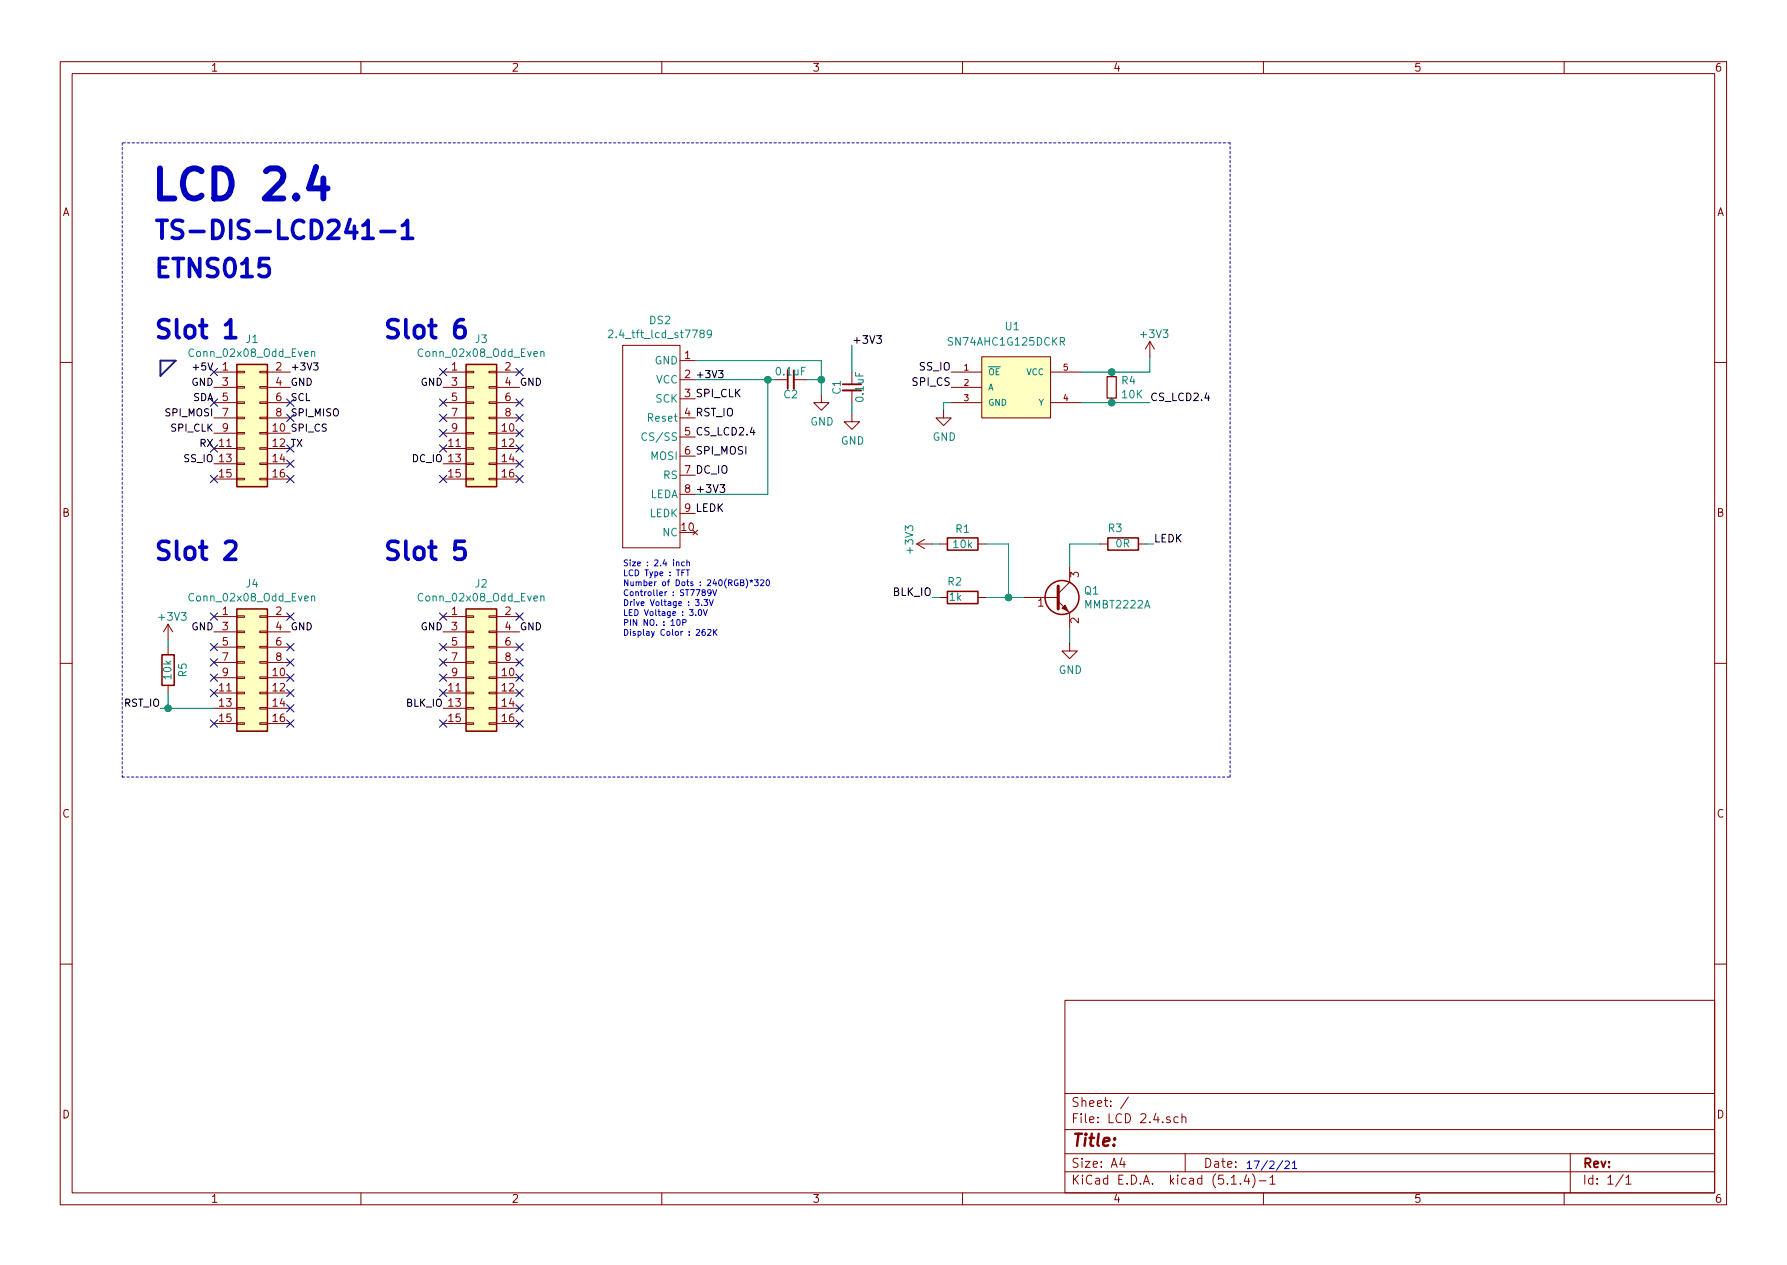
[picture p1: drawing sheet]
<svg xmlns="http://www.w3.org/2000/svg" width="297mm" height="210mm" viewBox="0 0 297 210" stroke-linecap="round" stroke-linejoin="round" font-family="sans-serif">
<g fill="none" stroke="#840000" stroke-width=".17">
<path d="M10 10.3h277v189.9h-277zM12 12.2h273v186.1h-273zM60 10.3v1.9M110 10.3v1.9M160 10.3v1.9M210 10.3v1.9M260 10.3v1.9M103.5 57.4h9.5v33.7h-9.5zM113 59.9h2.6M163.2 59.3h11.4v10.2h-11.4zM191.1 56.8l-.7 1.2M191.1 56.8v2.5"/>
<path d="M191.1 56.8l.8 1.2M10 60.2h2M35.6 61.8h3.8M35.6 64.4h3.8M35.6 66.9h3.8M35.6 72h3.8M35.6 74.5h3.8M35.6 77.1h3.8M35.6 79.6h3.8M35.6 69.5h3.8M39.4 74.4h1.2v.3h-1.2zM39.4 77h1.2v.2h-1.2z"/>
<path d="M39.4 79.5h1.2v.3h-1.2zM39.4 71.9h1.2v.2h-1.2zM39.4 66.8h1.2v.3h-1.2zM39.4 64.3h1.2v.2h-1.2zM39.4 61.7h1.2v.3h-1.2zM39.4 69.3h1.2v.3h-1.2zM43.2 74.4h1.2v.3h-1.2zM43.2 77h1.2v.2h-1.2zM43.2 79.5h1.2v.3h-1.2zM43.2 71.9h1.2v.2h-1.2zM43.2 66.8h1.2v.3h-1.2zM43.2 64.3h1.2v.2h-1.2z"/>
<path d="M43.2 61.7h1.2v.3h-1.2zM43.2 69.3h1.2v.3h-1.2zM44.4 61.8h3.9M44.4 64.4h3.9M44.4 66.9h3.9M44.4 72h3.9M44.4 74.5h3.9M44.4 77.1h3.9M44.4 79.6h3.9M44.4 69.5h3.9M73.7 61.8h3.8M73.7 64.4h3.8"/>
<path d="M73.7 66.9h3.8M73.7 72h3.8M73.7 74.5h3.8M73.7 77.1h3.8M73.7 79.6h3.8M73.7 69.5h3.8M77.5 74.4h1.2v.3h-1.2zM77.5 77h1.2v.2h-1.2zM77.5 79.5h1.2v.3h-1.2zM77.5 71.9h1.2v.2h-1.2zM77.5 66.8h1.2v.3h-1.2zM77.5 64.3h1.2v.2h-1.2z"/>
<path d="M77.5 61.7h1.2v.3h-1.2zM77.5 69.3h1.2v.3h-1.2zM81.3 74.4h1.2v.3h-1.2zM81.3 77h1.2v.2h-1.2zM81.3 79.5h1.2v.3h-1.2zM81.3 71.9h1.2v.2h-1.2zM81.3 66.8h1.2v.3h-1.2zM81.3 64.3h1.2v.2h-1.2zM81.3 61.7h1.2v.3h-1.2zM81.3 69.3h1.2v.3h-1.2zM82.5 61.8h3.9M82.5 64.4h3.9"/>
<path d="M82.5 66.9h3.9M82.5 72h3.9M82.5 74.5h3.9M82.5 77.1h3.9M82.5 79.6h3.9M82.5 69.5h3.9M113 63.1h2.6M113 69.5h2.6M113 66.3h2.6M113 72.6h2.6M113 75.8h2.6M113 79h2.6"/>
<path d="M128.9 63.1h2M132 63.1h2M136.5 65.7v1.2h1.3l-1.3 1.3-1.2-1.3h1.2M141.6 68.8v1.3h1.3l-1.3 1.3-1.3-1.3h1.3M141.6 61.8v2.1M141.6 64.9v2M156.8 68.2v1.3h1.3l-1.3 1.2-1.2-1.2h1.2M158.1 61.8h5.1M158.1 64.4h5.1M158.1 66.9h5.1M174.6 61.8h5.1M174.6 66.9h5.1"/>
<path d="M184.8 61.8v.8M184.8 66.2v.7M285 60.2h2M113 82.2h2.6M113 85.3h2.6M115.2 88.1l.8 .8M116 88.1l-.8 .8M152.4 90.4l1.3 .8M152.4 90.4h2.5M153.7 89.7l-1.3 .7M156.2 90.4h1.3M156.2 99.3h1.3"/>
<path d="M162.6 90.4h1.2M162.6 99.3h1.2M170.2 99.3h5.7M175.9 99.9l1.9 1.9v2.6M177.8 94.2v2.6l-1.9 1.9M182.9 90.4h1.2M189.2 90.4h1.3M10 110.3h2M27.9 103.8l-.7 1.2M27.9 103.8v2.5M27.9 107.6v1.2M27.9 113.9v1.3"/>
<path d="M27.9 103.8l.8 1.2M35.6 102.5h3.8M35.6 112.6h3.8M35.6 115.2h3.8M35.6 117.7h3.8M35.6 105h3.8M35.6 107.6h3.8M35.6 110.1h3.8M39.4 115.1h1.2v.2h-1.2zM39.4 117.6h1.2v.3h-1.2zM39.4 112.5h1.2v.3h-1.2zM39.4 107.4h1.2v.3h-1.2z"/>
<path d="M39.4 104.9h1.2v.3h-1.2zM39.4 102.4h1.2v.2h-1.2zM39.4 110h1.2v.2h-1.2zM43.2 115.1h1.2v.2h-1.2zM43.2 117.6h1.2v.3h-1.2zM43.2 112.5h1.2v.3h-1.2zM43.2 107.4h1.2v.3h-1.2zM43.2 104.9h1.2v.3h-1.2zM43.2 102.4h1.2v.2h-1.2zM43.2 110h1.2v.2h-1.2zM44.4 102.5h3.9M44.4 112.6h3.9"/>
<path d="M44.4 115.2h3.9M44.4 117.7h3.9M44.4 105h3.9M44.4 107.6h3.9M44.4 110.1h3.9M73.7 102.5h3.8M73.7 112.6h3.8M73.7 115.2h3.8M73.7 117.7h3.8M73.7 105h3.8M73.7 107.6h3.8M73.7 110.1h3.8"/>
<path d="M77.5 115.1h1.2v.2h-1.2zM77.5 117.6h1.2v.3h-1.2zM77.5 112.5h1.2v.3h-1.2zM77.5 107.4h1.2v.3h-1.2zM77.5 104.9h1.2v.3h-1.2zM77.5 102.4h1.2v.2h-1.2zM77.5 110h1.2v.2h-1.2zM81.3 115.1h1.2v.2h-1.2zM81.3 117.6h1.2v.3h-1.2zM81.3 112.5h1.2v.3h-1.2zM81.3 107.4h1.2v.3h-1.2zM81.3 104.9h1.2v.3h-1.2z"/>
<path d="M81.3 102.4h1.2v.2h-1.2zM81.3 110h1.2v.2h-1.2zM82.5 102.5h3.9M82.5 112.6h3.9M82.5 115.2h3.9M82.5 117.7h3.9M82.5 105h3.9M82.5 107.6h3.9M82.5 110.1h3.9M177.8 106.9v1.3h1.3l-1.3 1.3-1.3-1.3h1.3M285 110.3h2M35.6 120.3h3.8"/>
<path d="M39.4 120.1h1.2v.3h-1.2zM43.2 120.1h1.2v.3h-1.2zM44.4 120.3h3.9M73.7 120.3h3.8M77.5 120.1h1.2v.3h-1.2zM81.3 120.1h1.2v.3h-1.2zM82.5 120.3h3.9M10 160.2h2M177 166.3h108v32h-108zM285 160.2h2M60 198.3v1.9M110 198.3v1.9"/>
<path d="M160 198.3v1.9M177 194.8h108M177 191.8h108M177 187.8h108M177 181.8h108M186.5 192.5l-.4 1h1M186.8 193v1M187.6 182.3l-1.3 2M195.8 185.7l-.4-.1-.3 .3 .1 .6 .2 .1 .4-.1M196.5 185.7a.37 .37 0 0 1 .6 .1v.8M196.5 185.1v1.5M197 191.8v3"/>
<path d="M204.7 196.8h.8M206.2 196.7v.1M207.2 195.2l-.4 1.1h.9M207.5 195.8v1M208.2 195.1a1.71 1.71 0 0 1 0 2.3M209.3 196.3h1.2M210 198.3v1.9M211.1 195.8l.4-.5v1.5M211.1 196.8h.9M260 198.3v1.9M261 191.8v6.5M269.8 195.2l-1.2 2"/>
<path d="M270.3 195.8l.4-.5v1.5M270.3 196.8h.8"/>
</g>
<path d="M184 62.6h1.5v3.6h-1.5z" fill="none" stroke="#840000" stroke-width=".2"/>
<path d="M132 61.6v3M140.1 64.9h3" fill="none" stroke="#840000" stroke-width=".33"/>
<path d="M130.9 61.6v3M140.1 63.9h3" fill="none" stroke="#840000" stroke-width=".3"/>
<g fill="#ffffc2" stroke="#ffffc2" stroke-width=".17">
<path d="M163.2 59.3h11.4v10.2h-11.4z"/>
<path d="M39.4 101.2h5v20.3h-5z"/>
<path d="M77.5 101.2h5v20.3h-5z"/>
<path d="M77.5 60.6h5v20.3h-5z"/>
<path d="M39.4 60.6h5v20.3h-5z"/>
</g>
<path d="M51.8 58.5a.31 .31 0 0 1 .5 .1v.7M51.8 58.4v.9M89.9 58.5a.31 .31 0 0 1 .5 .1v.7M89.9 58.4v.9M101.2 55l.5-.1 .2 .3-.1 .2-.7 .7h.8M118.3 55.4l-.3 .2h-.2l-.2-.2v-.4l.2-.1 .4 .1a1.1 1.1 0 0 1-.2 1.1h-.3M158.3 56.2l-.4-.1-.3 .3 .1 .3 .6 .2v.3l-.2 .2-.5-.1M107.5 72.1a.51 .51 0 0 0-.6 0 .51 .51 0 0 0-.2 .6l.2 .4 .3 .1 .3-.1M51.8 99.2v-.1a.31 .31 0 0 1 .5 .1v.7M51.8 99.1v.8M89.9 99.2v-.1a.31 .31 0 0 1 .5 .1v.7M89.9 99.1v.8" fill="none" stroke="#008484" stroke-width=".17"/>
<g fill="none" stroke="#840000" stroke-width=".25">
<path d="M39.4 60.6h5v20.3h-5zM77.5 60.6h5v20.3h-5zM157.5 89.4h5.1v2h-5.1zM157.5 98.3h5.1v2h-5.1zM184.1 89.4h5.1v2h-5.1zM26.9 108.8h2.1v5.1h-2.1zM39.4 101.2h5v20.3h-5zM77.5 101.2h5v20.3h-5z"/>
<circle cx="176.5" cy="99.3" r="2.82"/>
</g>
<path d="M175.9 97.4v3.8" fill="none" stroke="#840000" stroke-width=".51"/>
<path d="M176.5 101.1l.5-.5 .5 1z" fill="#840000" stroke="#840000" stroke-width=".17"/>
<path d="M20.3 23.7v105.5M204.5 23.7h-184.2M20.3 129.2h184.2M204.5 129.2v-105.5" fill="none" stroke="#0000c2" stroke-width=".17" stroke-dasharray=".4 .4"/>
<path d="M26.7 59.9h2.5l-2.5 2.6z" fill="none" stroke="#000084" stroke-width=".3"/>
<g fill="none" stroke="#008400" stroke-width=".17">
<path d="M115.6 59.9h20.9v5.8M141.6 57.4v4.4M191.1 59.3v2.5h-11.4M115.6 63.1h13.3M127.6 63.1v19.1h-12M134 63.1h2.5M141.6 66.9v1.9M158.1 66.9h-1.3v1.3M179.7 66.9h11.4M154.9 90.4h1.3M154.9 99.3h1.3M163.8 90.4h3.8v8.9"/>
<path d="M163.8 99.3h6.4M182.9 90.4h-5.1v3.8M190.5 90.4h1.3M26.7 117.7h8.9M27.9 106.3v1.3M27.9 115.2v2.5M177.8 104.4v2.5"/>
</g>
<path d="M145.7 55.8h.8l-.4 .5 .4 .1v.5l-.2 .2-.6-.2M52.1 60.3h.8l-.4 .5h.3l.1 .2-.1 .4-.1 .1-.6-.1M119.4 61.6h.8l-.4 .4 .3 .1 .1 .2-.1 .4-.1 .1-.6-.1M119.7 80.6h.8l-.5 .4 .4 .2v.5l-.2 .1-.5-.1" fill="none" stroke="#000" stroke-width=".17"/>
<path d="M60.3 37.5l.6-.4 .3-.5v3M60.3 39.6h1.7M63.3 38.5h2.3M66.9 37.5l.6-.4 .2-.5v3M66.9 39.6h1.7M37.5 54l.3-.2 .6-.7v3M37.5 56.1h1.7M77 53.1a1.19 1.19 0 0 0-1.4 1.3v1.1l.1 .3 .4 .3h.6l.5-.3 .1-.3v-.7l-.3-.4-.3-.1h-.6l-.4 .3-.1 .2M37.5 90.2l.4-.2h.7a.8 .8 0 0 1 .5 1.2l-1.8 1.8h1.9M77.2 90h-1.5l-.1 1.4 .4-.3h.7l.3 .1 .3 .5v.7l-.1 .3-.5 .3h-.7l-.4-.3" fill="none" stroke="#0000c2" stroke-width=".61"/>
<g fill="none" stroke="#0000c2" stroke-width=".17">
<path d="M112.4 93.5l.4-.1 .1 .7M113.8 93.4h-.3l-.2 .2 .1 .4h.4M114 94.7h.6M114.2 93.5l.4-.1v.7M114.2 93.1v1M114.3 94.7v1M116.9 98.4l-.2-.2v-.1h.5v.2l-.3 .1-.2 .2 .2 .4h.2l.1-.2-.1-.4M117 99.7h.6l-.3 .3 .3 .1v.5l-.2 .1-.4-.1M117.9 99.7l.3 1 .4-1M118.2 98.4l-.1 .2h-.3l-.2-.2 .1-.3 .3-.1 .2 .2-.1 .7-.4 .1M118.5 98l.3 1 .3-1M124 96.2a1.16 1.16 0 0 1 0 1.5"/>
<path d="M124.7 96.5l.2 .1 .2-.1M124.7 96.8l.2-.2 .1 .2M124.9 96.4v.2M125.4 96.4h.6l-.3 .3 .3 .1v.5l-.2 .1-.4-.1M126.4 96.4h.4l.2 .2-.6 .8h.6M127.4 96.4h.2a.53 .53 0 0 1 .3 .5 .53 .53 0 0 1-.3 .5l-.2-.3zM112.6 103h.1a.53 .53 0 0 1 .4 .5 .53 .53 0 0 1-.4 .5l-.2-.2zM113.5 103.5l.4-.1 .1-.1v-.3h-.5v1M115.6 102.2v.1M116.2 101.4l.1-.1a.53 .53 0 0 1 .3 .5 .53 .53 0 0 1-.3 .5l-.2-.4zM116.6 100.6v.1M116.9 101.3l.3 1 .4-1"/>
<path d="M117.1 104.6l-.3 .1-.1 .7 .2 .2 .3-.1v-.3l-.1-.2h-.2l-.2 .2M117.6 104.7l.4-.1 .2 .3-.6 .7h.6M118.6 104.6v1M118.8 105l.4 .6M119.2 104.6l-.6 .6M213.2 192.9l-1 1.6M213.6 193.1l.5-.1 .2 .3v.2l-.8 .7h.8M214.8 193.3l.4-.3v1.2M214.8 194.2h.7"/>
</g>
<path d="M52.6 27.8l-1.2 3.5h3.1M53.7 29.7v3.3" fill="none" stroke="#0000c2" stroke-width=".99"/>
<g fill="#008400" stroke="#008400" stroke-width=".25">
<circle cx="167.6" cy="99.3" r=".51"/>
<circle cx="136.5" cy="63.1" r=".51"/>
<circle cx="184.8" cy="66.9" r=".51"/>
<circle cx="27.9" cy="117.7" r=".51"/>
<circle cx="127.6" cy="63.1" r=".51"/>
<circle cx="184.8" cy="61.8" r=".51"/>
</g>
<g fill="none" stroke="#000084" stroke-width=".17">
<path d="M35 73.9l1.2 1.3M35 79l1.2 1.2M35 61.2l1.2 1.3M35 66.3l1.2 1.2M36.2 73.9l-1.2 1.3M36.2 79l-1.2 1.2M36.2 66.3l-1.2 1.2M36.2 61.2l-1.2 1.3M47.7 79l1.2 1.2M47.7 73.9l1.2 1.3M47.7 68.9l1.2 1.2M47.7 66.3l1.2 1.2"/>
<path d="M47.7 76.5l1.2 1.2M48.9 79l-1.2 1.2M48.9 66.3l-1.2 1.2M48.9 73.9l-1.2 1.3M48.9 68.9l-1.2 1.2M48.9 76.5l-1.2 1.2M73.1 61.2l1.2 1.3M73.1 79l1.2 1.2M73.1 73.9l1.2 1.3M73.1 71.4l1.2 1.2M73.1 68.9l1.2 1.2M73.1 66.3l1.2 1.2"/>
<path d="M74.3 68.9l-1.2 1.2M74.3 73.9l-1.2 1.3M74.3 61.2l-1.2 1.3M74.3 79l-1.2 1.2M74.3 71.4l-1.2 1.2M74.3 66.3l-1.2 1.2M85.8 79l1.2 1.2M85.8 76.5l1.2 1.2M85.8 73.9l1.2 1.3M85.8 71.4l1.2 1.2M85.8 68.9l1.2 1.2M85.8 66.3l1.2 1.2"/>
<path d="M85.8 61.2l1.2 1.3M87 61.2l-1.2 1.3M87 79l-1.2 1.2M87 76.5l-1.2 1.2M87 73.9l-1.2 1.3M87 66.3l-1.2 1.2M87 71.4l-1.2 1.2M87 68.9l-1.2 1.2M35 101.9l1.2 1.2M35 107l1.2 1.2M35 109.5l1.2 1.2M35 112l1.2 1.3"/>
<path d="M35 114.6l1.2 1.2M35 119.7l1.2 1.2M36.2 101.9l-1.2 1.2M36.2 107l-1.2 1.2M36.2 109.5l-1.2 1.2M36.2 112l-1.2 1.3M36.2 114.6l-1.2 1.2M36.2 119.7l-1.2 1.2M47.7 119.7l1.2 1.2M47.7 117.1l1.2 1.2M47.7 114.6l1.2 1.2M47.7 112l1.2 1.3"/>
<path d="M47.7 109.5l1.2 1.2M47.7 101.9l1.2 1.2M47.7 107l1.2 1.2M48.9 101.9l-1.2 1.2M48.9 107l-1.2 1.2M48.9 119.7l-1.2 1.2M48.9 117.1l-1.2 1.2M48.9 114.6l-1.2 1.2M48.9 112l-1.2 1.3M48.9 109.5l-1.2 1.2M73.1 101.9l1.2 1.2M73.1 119.7l1.2 1.2"/>
<path d="M73.1 114.6l1.2 1.2M73.1 112l1.2 1.3M73.1 109.5l1.2 1.2M73.1 107l1.2 1.2M74.3 114.6l-1.2 1.2M74.3 101.9l-1.2 1.2M74.3 119.7l-1.2 1.2M74.3 112l-1.2 1.3M74.3 109.5l-1.2 1.2M74.3 107l-1.2 1.2M85.8 101.9l1.2 1.2M85.8 114.6l1.2 1.2"/>
<path d="M85.8 107l1.2 1.2M85.8 109.5l1.2 1.2M85.8 112l1.2 1.3M85.8 117.1l1.2 1.2M85.8 119.7l1.2 1.2M87 101.9l-1.2 1.2M87 107l-1.2 1.2M87 109.5l-1.2 1.2M87 112l-1.2 1.3M87 114.6l-1.2 1.2M87 117.1l-1.2 1.2M87 119.7l-1.2 1.2"/>
</g>
<text font-size="7" fill="#0000c2" x="24.8" y="33.2">LCD 2.4</text>
<g font-size="4.2" fill="#0000c2">
<text x="25.4" y="39.8">TS-DIS-LCD241-1</text>
<text x="25.4" y="46.1">ETNS015</text>
<text x="25.4" y="56.3">Slot 1</text>
<text x="63.5" y="56.3">Slot 6</text>
<text x="25.4" y="93.1">Slot 2</text>
<text x="63.5" y="93.1">Slot 5</text>
</g>
<text font-size="2.8" fill="#840000" x="178" y="190.5">Title:</text>
<g font-size="2.1" fill="#840000">
<text x="178" y="184">Sheet: /</text>
<text x="178" y="186.7">File: LCD 2.4.sch</text>
<text x="178" y="196.9">KiCad E.D.A. kicad (5.1.4)-1</text>
<text x="178" y="194.1">Size: A4</text>
<text x="200" y="194.1">Date:</text>
<text x="263" y="194.1">Rev:</text>
<text x="263" y="196.9">Id: 1/1</text>
</g>
<g font-size="1.8" fill="#840000">
<text x="35" y="11.9">1</text>
<text x="85" y="11.9">2</text>
<text x="135" y="11.9">3</text>
<text x="185" y="11.9">4</text>
<text x="235" y="11.9">5</text>
<text x="285" y="11.9">6</text>
<text x="10.4" y="35.9">A</text>
<text x="285.4" y="35.9">A</text>
<text x="113.8" y="59.7">1</text>
<text x="37" y="61.6">1</text>
<text x="37" y="64.1">3</text>
<text x="45.9" y="61.6">2</text>
<text x="45.9" y="64.1">4</text>
<text x="75.1" y="61.6">1</text>
<text x="75.1" y="64.1">3</text>
<text x="84" y="61.6">2</text>
<text x="84" y="64.1">4</text>
<text x="37" y="66.7">5</text>
<text x="37" y="69.2">7</text>
<text x="37" y="71.7">9</text>
<text x="45.9" y="66.7">6</text>
<text x="45.9" y="69.2">8</text>
<text x="75.1" y="66.7">5</text>
<text x="75.1" y="69.2">7</text>
<text x="75.1" y="71.7">9</text>
<text x="83.5" y="71.7">10</text>
<text x="84" y="66.7">6</text>
<text x="84" y="69.2">8</text>
<text x="45.4" y="76.8">14</text>
<text x="74.6" y="74.3">11</text>
<text x="83.5" y="74.3">12</text>
<text x="83.5" y="76.8">14</text>
<text x="36.5" y="79.4">15</text>
<text x="45.4" y="79.4">16</text>
<text x="74.6" y="79.4">15</text>
<text x="83.5" y="79.4">16</text>
<text x="10.4" y="85.9">B</text>
<text x="113.3" y="88.3">10</text>
<text x="285.4" y="85.9">B</text>
<text x="179.3" y="96" transform="rotate(-90 179.3 96)">3</text>
<text x="172.5" y="100.8">1</text>
<text x="37" y="102.2">1</text>
<text x="37" y="104.8">3</text>
<text x="37" y="107.3">5</text>
<text x="45.9" y="102.2">2</text>
<text x="45.9" y="104.8">4</text>
<text x="45.9" y="107.3">6</text>
<text x="75.1" y="102.2">1</text>
<text x="75.1" y="104.8">3</text>
<text x="75.1" y="107.3">5</text>
<text x="84" y="102.2">2</text>
<text x="84" y="104.8">4</text>
<text x="84" y="107.3">6</text>
<text x="179.3" y="103.6" transform="rotate(-90 179.3 103.6)">2</text>
<text x="37" y="109.8">7</text>
<text x="37" y="112.4">9</text>
<text x="45.4" y="112.4">10</text>
<text x="45.9" y="109.8">8</text>
<text x="75.1" y="109.8">7</text>
<text x="75.1" y="112.4">9</text>
<text x="83.5" y="112.4">10</text>
<text x="84" y="109.8">8</text>
<text x="36.5" y="114.9">11</text>
<text x="36.5" y="117.5">13</text>
<text x="45.4" y="114.9">12</text>
<text x="45.4" y="117.5">14</text>
<text x="74.6" y="114.9">11</text>
<text x="83.5" y="114.9">12</text>
<text x="83.5" y="117.5">14</text>
<text x="36.5" y="120">15</text>
<text x="45.4" y="120">16</text>
<text x="74.6" y="120">15</text>
<text x="83.5" y="120">16</text>
<text x="10.4" y="135.9">C</text>
<text x="285.4" y="135.9">C</text>
<text x="10.4" y="185.9">D</text>
<text x="285.4" y="185.9">D</text>
<text x="35" y="199.9">1</text>
<text x="85" y="199.9">2</text>
<text x="135" y="199.9">3</text>
<text x="185" y="199.9">4</text>
<text x="235" y="199.9">5</text>
<text x="285" y="199.9">6</text>
</g>
<g font-size="1.8" fill="#008484">
<text x="108" y="53.9">DS2</text>
<text x="31.9" y="59.3">Conn_02x08_Odd_Even</text>
<text x="40.9" y="57">J1</text>
<text x="70" y="59.3">Conn_02x08_Odd_Even</text>
<text x="79" y="57">J3</text>
<text x="102.1" y="56.2">2.4_tft_lcd_st7789</text>
<text x="158.4" y="57.4">SN74AHC1G125DCKR</text>
<text x="167.2" y="54.9">U1</text>
<text x="189.8" y="56.2">+3V3</text>
<text x="108.8" y="60.6">GND</text>
<text x="109" y="63.7">VCC</text>
<text x="129.1" y="62.4">0.1uF</text>
<text x="139.8" y="65.5" transform="rotate(-90 139.8 65.5)">C1</text>
<text x="186.5" y="63.9">R4</text>
<text x="107.9" y="70.1">Reset</text>
<text x="109" y="66.9">SCK</text>
<text x="130.3" y="66.2">C2</text>
<text x="134.7" y="70.7">GND</text>
<text x="143.6" y="66.7" transform="rotate(-90 143.6 66.7)">0.1uF</text>
<text x="186.6" y="66.2">10K</text>
<text x="107.5" y="73.3">CS/SS</text>
<text x="108.3" y="76.4">MOSI</text>
<text x="139.8" y="73.9">GND</text>
<text x="155" y="73.3">GND</text>
<text x="107.9" y="82.8">LEDA</text>
<text x="110.3" y="79.6">RS</text>
<text x="107.9" y="86">LEDK</text>
<text x="110.2" y="89.1">NC</text>
<text x="158.9" y="88.6">R1</text>
<text x="184.3" y="88.4">R3</text>
<text x="151.8" y="91.8" transform="rotate(-90 151.8 91.8)">+3V3</text>
<text x="158.5" y="91.1">10k</text>
<text x="185.5" y="91">0R</text>
<text x="31.9" y="100">Conn_02x08_Odd_Even</text>
<text x="40.9" y="97.7">J4</text>
<text x="70" y="100">Conn_02x08_Odd_Even</text>
<text x="79" y="97.7">J2</text>
<text x="157.6" y="97.3">R2</text>
<text x="157.9" y="99.9">1k</text>
<text x="180.3" y="98.8">Q1</text>
<text x="180.5" y="101.1">MMBT2222A</text>
<text x="26.6" y="103.2">+3V3</text>
<text x="28.5" y="112.8" transform="rotate(-90 28.5 112.8)">10k</text>
<text x="31" y="112.5" transform="rotate(-90 31 112.5)">R5</text>
<text x="176" y="112">GND</text>
</g>
<g font-size="1.8">
<text x="141.6" y="57.1">+3V3</text>
<text x="113.8" y="62.9">2 +3V3</text>
<text x="151.8" y="64.1">SPI_CS</text>
<text x="152.9" y="61.6">SS_IO</text>
<text x="45.4" y="71.7">10 SPI_CS</text>
<text x="113.8" y="66">3 SPI_CLK</text>
<text x="113.8" y="69.2">4 RST_IO</text>
<text x="191.1" y="66.7">CS_LCD2.4</text>
<text x="45.4" y="74.3">12 TX</text>
<text x="113.8" y="72.4">5 CS_LCD2.4</text>
<text x="113.8" y="75.6">6 SPI_MOSI</text>
<text x="113.8" y="78.7">7 DC_IO</text>
<text x="113.8" y="81.9">8 +3V3</text>
<text x="113.8" y="85.1">9 LEDK</text>
<text x="191.8" y="90.2">LEDK</text>
<text x="148.5" y="99.1">BLK_IO</text>
</g>
<text font-size="1.8" fill="#0000c2" x="207" y="194.3">17/2/21</text>
<g font-size="1.7">
<text x="31.9" y="64.1">GND</text>
<text x="32.6" y="61.6">+5V</text>
<text x="48.3" y="61.6">+3V3</text>
<text x="48.3" y="64.1">GND</text>
<text x="70" y="64.1">GND</text>
<text x="86.4" y="64.1">GND</text>
<text x="27.7" y="69.2">SPI_MOSI</text>
<text x="28.5" y="71.7">SPI_CLK</text>
<text x="32.1" y="66.7">SDA</text>
<text x="48.3" y="69.2">SPI_MISO</text>
<text x="48.3" y="66.7">SCL</text>
<text x="30.7" y="76.8">SS_IO 13</text>
<text x="33.2" y="74.3">RX 11</text>
<text x="68.6" y="76.8">DC_IO 13</text>
<text x="31.9" y="104.8">GND</text>
<text x="48.3" y="104.8">GND</text>
<text x="70" y="104.8">GND</text>
<text x="86.4" y="104.8">GND</text>
<text x="20.7" y="117.5">RST_IO</text>
<text x="67.6" y="117.5">BLK_IO 13</text>
</g>
<g font-size="1.4" fill="#840000">
<text x="160.3" y="61.6">1</text>
<text x="160.3" y="64.1">2</text>
<text x="176.8" y="61.6">5</text>
<text x="160.3" y="66.7">3</text>
<text x="176.8" y="66.7">4</text>
</g>
<g font-size="1.4" fill="#008484">
<text x="164.2" y="62.4">OE</text>
<text x="164.2" y="64.9">A</text>
<text x="170.6" y="62.4">VCC</text>
<text x="164.2" y="67.4">GND</text>
<text x="172.7" y="67.4">Y</text>
</g>
<g font-size="1.4" fill="#0000c2">
<text x="103.5" y="94.1">Size : 2.4 inch</text>
<text x="103.5" y="95.8">LCD Type : TFT</text>
<text x="103.5" y="97.4">Number of Dots : 240(RGB)*320</text>
<text x="103.5" y="99.1">Controller : ST7789V</text>
<text x="103.5" y="100.7">Drive Voltage : 3.3V</text>
<text x="103.5" y="102.4">LED Voltage : 3.0V</text>
<text x="103.5" y="104">PIN NO. : 10P</text>
<text x="103.5" y="105.7">Display Color : 262K</text>
</g>
</svg>
